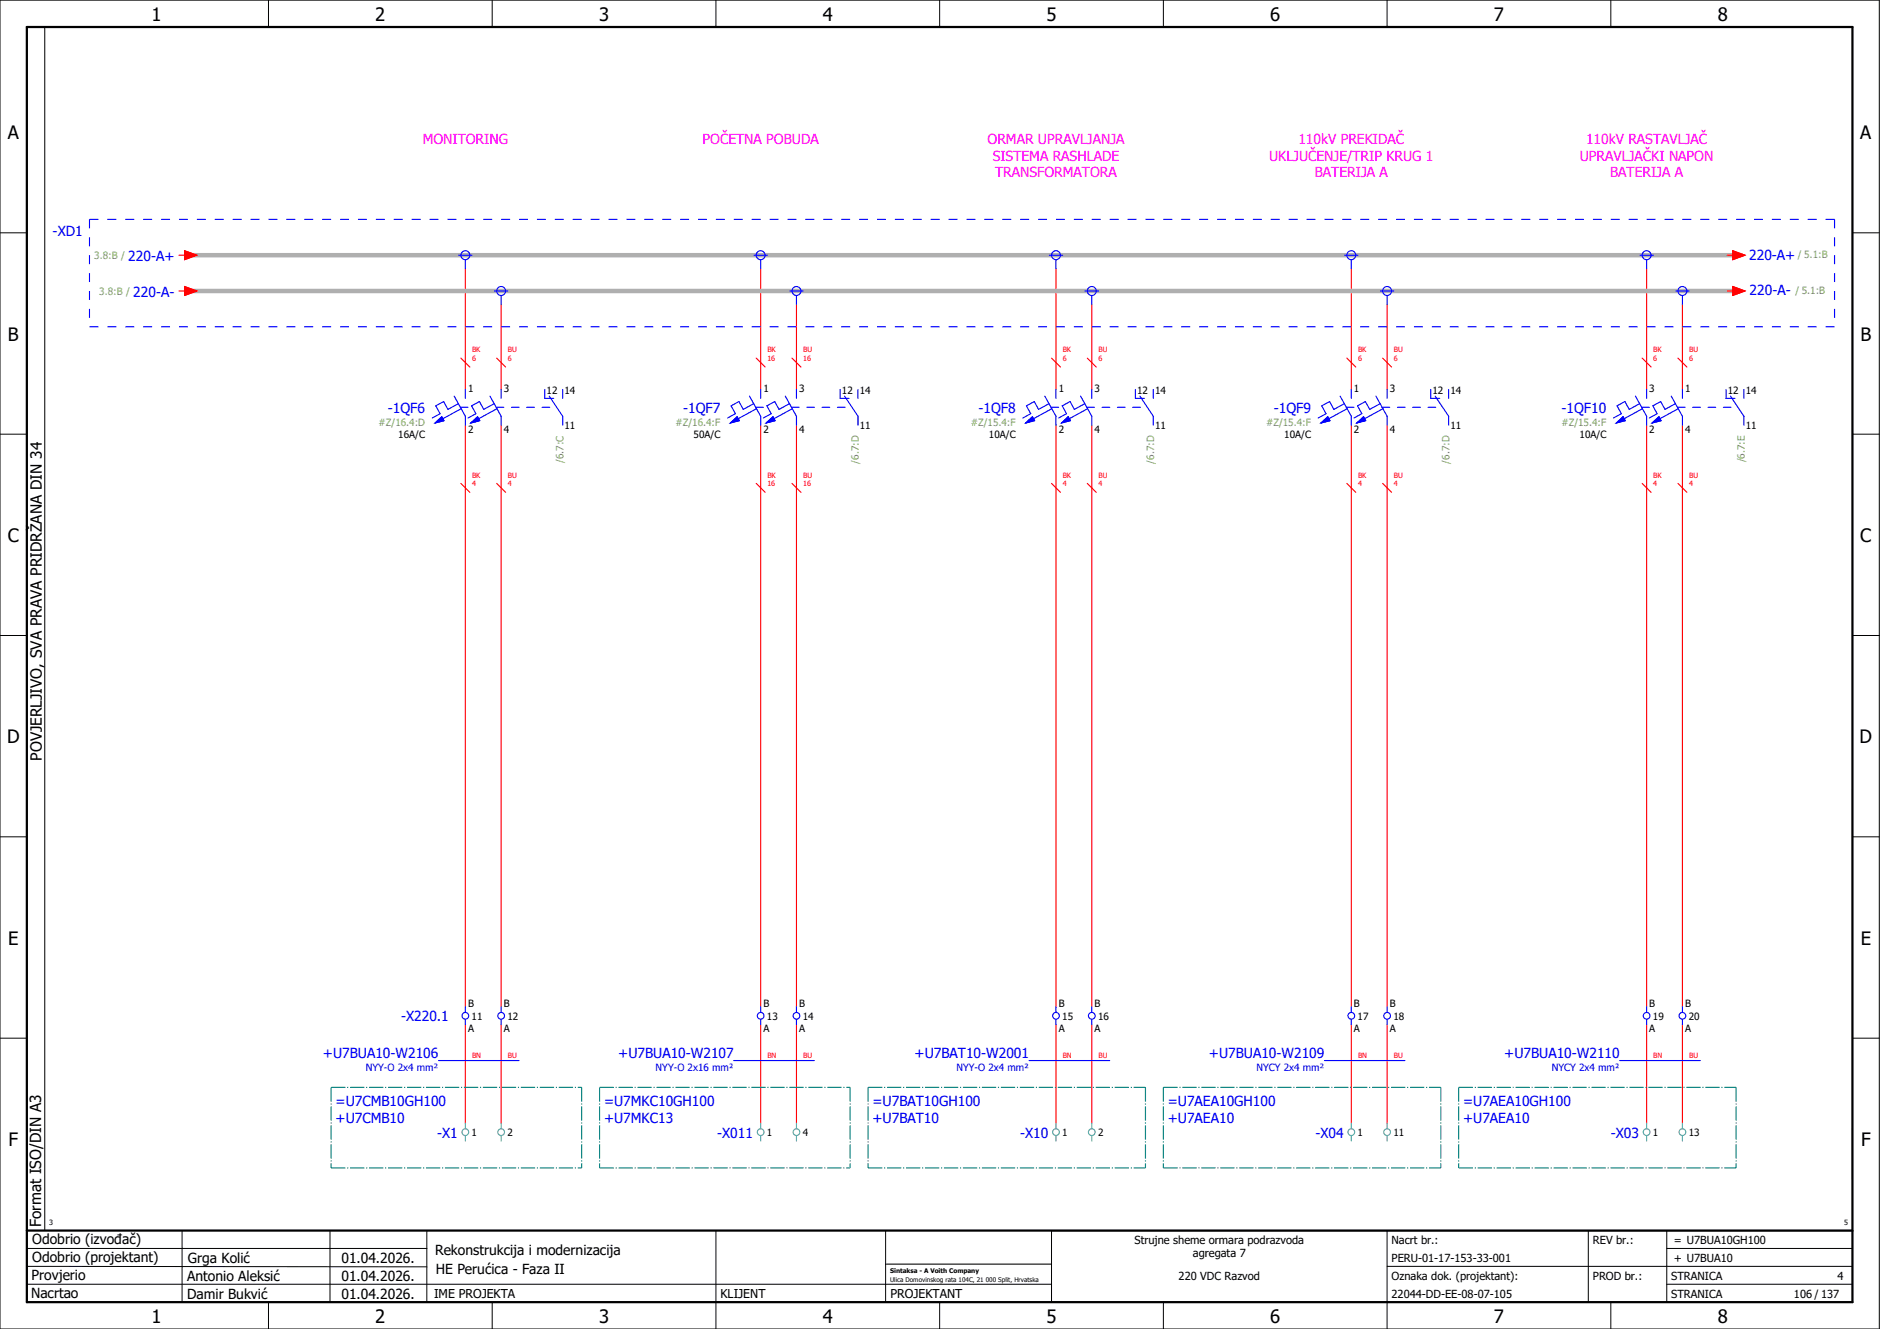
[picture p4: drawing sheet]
<svg xmlns="http://www.w3.org/2000/svg" width="420mm" height="297mm" viewBox="0 0 420 297" stroke-linecap="round" stroke-linejoin="round" font-family="sans-serif">
<g fill="none" stroke="#000" stroke-width=".22">
<path d="M0 0h420v297h-420zM10 6v269M60 0v6M110 0v6M160 0v6M210 0v6M260 0v6M310 0v6M360 0v6M0 52h6M414 52h6M0 97h6"/>
<path d="M414 97h6M0 142h6M414 142h6M414 176.3v87.4M0 187h6M414 187h6M0 232h6M414 232h6M6 279h89.4M40.7 275v16M73.7 274.9v16M95.4 275.1v16"/>
<path d="M160 275v22M197.9 275.1v16M310 275v22M355 275v16M372.5 279h41.5M372.5 275v16M414 275h-179v16M6 283l89.4 .1M6 287h229M60 291v6M110 291v6M197.9 282.5h37.1"/>
<path d="M210 291v6M260 291v6M310 283h104M360 291v6M372.5 287h41.5"/>
</g>
<path d="M6 6h408v285h-408zM6 275h408" fill="none" stroke="#000" stroke-width=".5"/>
<g fill="none" stroke="#f00" stroke-width=".25">
<path d="M40 57h1.2M41.2 56l2.8 1-2.8 1zM386 57h1.3M387.3 56l2.7 1-2.7 1zM40 65h1.2M41.2 64l2.8 1-2.8 1zM104 60v27M112 68v19M170 60v27M178 68v19M236 60v27M244 68v19"/>
<path d="M302 60v27M310 68v19M368 60v27M376 68v19M386 65h1.3M387.3 64l2.7 1-2.7 1zM103 80l2 2M104 95v130M111 80l2 2M112 95v130M169 80l2 2M170 95v130"/>
<path d="M177 80l2 2M178 95v130M235 80l2 2M236 95v130M243 80l2 2M244 95v130M301 80l2 2M302 95v130M309 80l2 2M310 95v130M367 80l2 2M368 95v130"/>
<path d="M375 80l2 2M376 95v130M103 108l2 2M111 108l2 2M169 108l2 2M177 108l2 2M235 108l2 2M243 108l2 2M301 108l2 2M309 108l2 2M367 108l2 2M375 108l2 2"/>
<path d="M104 229v22M112 229v22M170 229v22M178 229v22M236 229v22M244 229v22M302 229v22M310 229v22M368 229v22M376 229v22"/>
</g>
<path d="M42 57h346M42 65h346" fill="none" stroke="#afafaf" stroke-width="1"/>
<g fill="none" stroke="#00f" stroke-width=".25">
<path d="M102.5 57h3M104 58v2M168.5 57h3M170 58v2M234.5 57h3M236 58v2M300.5 57h3M302 58v2M366.5 57h3M368 58v2M110.5 65h3M112 66v2"/>
<path d="M176.5 65h3M178 66v2M242.5 65h3M244 66v2M308.5 65h3M310 66v2M374.5 65h3M376 66v2M97.2 94.5l1.5-1.4 .5 .9zM101.5 88.5l2.5 4.5v2M102.4 90.2l-2.3 1.3-1-1.8-1.7 1 1 1.8-1.8 .9M102.9 91h1.7"/>
<path d="M103.1 91.3l-4.1 2.3M104 87v2M105.2 94.5l1.5-1.4 .5 .9zM109.5 88.5l2.5 4.5v2M110.4 90.2l-2.3 1.3-1-1.8-1.7 1 1 1.8-1.8 .9M110.9 91h1.7M111.1 91.3l-4.1 2.3M112 87v2M114.3 91h1.7M117.7 91h1.7M121.2 91h1.7M121.7 87v2h2"/>
<path d="M122.8 88.5l3 4.5v2M125.8 87v2M163.2 94.5l1.5-1.4 .5 .9zM167.5 88.5l2.5 4.5v2M168.4 90.2l-2.3 1.3-1-1.8-1.7 1 1 1.8-1.8 .9M168.9 91h1.7M169.1 91.3l-4.1 2.3M170 87v2M171.2 94.5l1.5-1.4 .5 .9zM175.5 88.5l2.5 4.5v2M176.4 90.2l-2.3 1.3-1-1.8-1.7 1 1 1.8-1.8 .9M176.9 91h1.7"/>
<path d="M177.1 91.3l-4.1 2.3M178 87v2M180.3 91h1.7M183.7 91h1.7M187.2 91h1.7M187.8 87v2h2M188.7 88.5l3.1 4.5v2M191.7 87v2M229.2 94.5l1.5-1.4 .5 .9zM233.5 88.5l2.5 4.5v2M234.4 90.2l-2.3 1.3-1-1.8-1.7 1 1 1.8-1.8 .9M234.9 91h1.7"/>
<path d="M235.1 91.3l-4.1 2.3M236 87v2M237.2 94.5l1.5-1.4 .5 .9zM241.5 88.5l2.5 4.5v2M242.4 90.2l-2.3 1.3-1-1.8-1.7 1 1 1.8-1.8 .9M242.9 91h1.7M243.1 91.3l-4.1 2.3M244 87v2M246.3 91h1.7M249.7 91h1.7M253.2 91h1.7M253.7 87v2h2.1"/>
<path d="M254.7 88.5l3.1 4.5v2M257.8 87v2M295.2 94.5l1.5-1.4 .5 .9zM299.5 88.5l2.5 4.5v2M300.4 90.2l-2.3 1.3-1-1.8-1.7 1 1 1.8-1.8 .9M300.9 91h1.7M301.1 91.3l-4.1 2.3M302 87v2M303.2 94.5l1.5-1.4 .5 .9zM307.5 88.5l2.5 4.5v2M308.4 90.2l-2.3 1.3-1-1.8-1.7 1 1 1.8-1.8 .9M308.9 91h1.7"/>
<path d="M309.1 91.3l-4.1 2.3M310 87v2M312.3 91h1.7M315.7 91h1.7M319.2 91h1.7M319.8 87v2h1.9M320.8 88.5l3 4.5v2M323.8 87v2M361.2 94.5l1.5-1.4 .5 .9zM365.5 88.5l2.5 4.5v2M366.4 90.2l-2.3 1.3-1-1.8-1.7 1 1 1.8-1.8 .9M366.9 91h1.7"/>
<path d="M367.1 91.3l-4.1 2.3M368 87v2M369.2 94.5l1.5-1.4 .5 .9zM373.5 88.5l2.5 4.5v2M374.4 90.2l-2.3 1.3-1-1.8-1.7 1 1 1.8-1.8 .9M374.9 91h1.7M375.1 91.3l-4.1 2.3M376 87v2M378.3 91h1.7M381.7 91h1.7M385.2 91h1.7M385.7 87v2h2"/>
<path d="M386.8 88.5l3 4.5v2M389.7 87v2M98 237h18M104 225v1.3M104 227.8v1.2M112 225v1.3M112 227.8v1.2M164 237h18M170 225v1.3M170 227.8v1.2M178 225v1.3M178 227.8v1.2"/>
<path d="M230 237h18M236 225v1.3M236 227.8v1.2M244 225v1.3M244 227.8v1.2M296 237h18M302 225v1.3M302 227.8v1.2M310 225v1.3M310 227.8v1.2M362 237h18M368 225v1.3"/>
<path d="M368 227.8v1.2M376 225v1.3M376 227.8v1.2"/>
<circle cx="104" cy="57" r="1"/>
<circle cx="170" cy="57" r="1"/>
<circle cx="236" cy="57" r="1"/>
<circle cx="302" cy="57" r="1"/>
<circle cx="368" cy="57" r="1"/>
<circle cx="112" cy="65" r="1"/>
<circle cx="178" cy="65" r="1"/>
<circle cx="244" cy="65" r="1"/>
<circle cx="310" cy="65" r="1"/>
<circle cx="376" cy="65" r="1"/>
<circle cx="104" cy="227" r=".75"/>
<circle cx="112" cy="227" r=".75"/>
<circle cx="170" cy="227" r=".75"/>
<circle cx="178" cy="227" r=".75"/>
<circle cx="236" cy="227" r=".75"/>
<circle cx="244" cy="227" r=".75"/>
<circle cx="302" cy="227" r=".75"/>
<circle cx="310" cy="227" r=".75"/>
<circle cx="368" cy="227" r=".75"/>
<circle cx="376" cy="227" r=".75"/>
</g>
<path d="M20 49h390M20 49v24M410 49v24M20 73h390" fill="none" stroke="#00f" stroke-width=".25" stroke-dasharray="2 2" stroke-linecap="butt"/>
<g fill="#00f" stroke="#00f" stroke-width=".22">
<path d="M105.2 94.5l1.5-1.4 .5 .9z"/>
<path d="M97.2 94.5l1.5-1.4 .5 .9z"/>
<path d="M303.2 94.5l1.5-1.4 .5 .9z"/>
<path d="M295.2 94.5l1.5-1.4 .5 .9z"/>
<path d="M369.2 94.5l1.5-1.4 .5 .9z"/>
<path d="M361.2 94.5l1.5-1.4 .5 .9z"/>
<path d="M171.2 94.5l1.5-1.4 .5 .9z"/>
<path d="M163.2 94.5l1.5-1.4 .5 .9z"/>
<path d="M237.2 94.5l1.5-1.4 .5 .9z"/>
<path d="M229.2 94.5l1.5-1.4 .5 .9z"/>
</g>
<g fill="none" stroke="#007f7f" stroke-width=".25" stroke-dasharray="3.2 .4 .3 .4" stroke-linecap="butt">
<path d="M74 243h56M74 243v18M130 243v18M134 243h56M134 243v18M190 243v18M194 243h62M194 243v18M256 243v18M260 243h62M260 243v18M322 243v18"/>
<path d="M326 243h62M326 243v18M388 243v18M74 261h56M134 261h56M194 261h62M260 261h62M326 261h62"/>
</g>
<g fill="none" stroke="#52a5a5" stroke-width=".25">
<path d="M104 251v1.3M104 253.8v1.2M112 251v1.3M112 253.8v1.2M170 251v1.3M170 253.8v1.2M178 251v1.3M178 253.8v1.2M236 251v1.3M236 253.8v1.2M244 251v1.3M244 253.8v1.2"/>
<path d="M302 251v1.3M302 253.8v1.2M310 251v1.3M310 253.8v1.2M368 251v1.3M368 253.8v1.2M376 251v1.3M376 253.8v1.2"/>
<circle cx="104" cy="253" r=".75"/>
<circle cx="112" cy="253" r=".75"/>
<circle cx="170" cy="253" r=".75"/>
<circle cx="178" cy="253" r=".75"/>
<circle cx="236" cy="253" r=".75"/>
<circle cx="244" cy="253" r=".75"/>
<circle cx="302" cy="253" r=".75"/>
<circle cx="310" cy="253" r=".75"/>
<circle cx="368" cy="253" r=".75"/>
<circle cx="376" cy="253" r=".75"/>
</g>
<g fill="#f00" stroke="#f00" stroke-width=".22">
<path d="M41.2 56l2.8 1-2.8 1z"/>
<path d="M41.2 64l2.8 1-2.8 1z"/>
<path d="M387.3 56l2.7 1-2.7 1z"/>
<path d="M387.3 64l2.7 1-2.7 1z"/>
</g>
<g font-size="4.1">
<text x="33.9" y="4.7">1</text>
<text x="83.9" y="4.7">2</text>
<text x="133.9" y="4.7">3</text>
<text x="183.9" y="4.7">4</text>
<text x="233.9" y="4.7">5</text>
<text x="283.9" y="4.7">6</text>
<text x="333.9" y="4.7">7</text>
<text x="383.9" y="4.7">8</text>
<text x="1.8" y="31.2">A</text>
<text x="415.8" y="31.2">A</text>
<text x="1.8" y="76.2">B</text>
<text x="415.8" y="76.2">B</text>
<text x="1.8" y="121.2">C</text>
<text x="415.8" y="121.2">C</text>
<text x="1.6" y="166.2">D</text>
<text x="415.6" y="166.2">D</text>
<text x="1.8" y="211.2">E</text>
<text x="415.8" y="211.2">E</text>
<text x="1.9" y="256.2">F</text>
<text x="415.9" y="256.2">F</text>
<text x="33.9" y="295.7">1</text>
<text x="83.9" y="295.7">2</text>
<text x="133.9" y="295.7">3</text>
<text x="183.9" y="295.7">4</text>
<text x="233.9" y="295.7">5</text>
<text x="283.9" y="295.7">6</text>
<text x="333.9" y="295.7">7</text>
<text x="383.9" y="295.7">8</text>
</g>
<g font-size="3.4">
<text x="9.4" y="170" transform="rotate(-90 9.4 170)">POVJERLJIVO, SVA PRAVA PRIDRŽANA DIN 34</text>
<text x="9.2" y="274.3" transform="rotate(-90 9.2 274.3)">Format ISO/DIN A3</text>
</g>
<g font-size="3.1" fill="#f0f">
<text x="94.5" y="32.1">MONITORING</text>
<text x="157" y="32.1">POČETNA POBUDA</text>
<text x="220.7" y="32.1">ORMAR UPRAVLJANJA</text>
<text x="221.9" y="35.9">SISTEMA RASHLADE</text>
<text x="283.6" y="35.9">UKLJUČENJE/TRIP KRUG 1</text>
<text x="290.2" y="32.1">110kV PREKIDAČ</text>
<text x="353.1" y="35.9">UPRAVLJAČKI NAPON</text>
<text x="354.5" y="32.1">110kV RASTAVLJAČ</text>
<text x="222.4" y="39.6">TRANSFORMATORA</text>
<text x="293.8" y="39.6">BATERIJA A</text>
<text x="359.8" y="39.6">BATERIJA A</text>
</g>
<g font-size="3.1" fill="#00f">
<text x="11.8" y="52.6">-XD1</text>
<text x="28.7" y="58.3">220-A+</text>
<text x="390.9" y="58.1">220-A+</text>
<text x="29.8" y="66.3">220-A-</text>
<text x="391" y="66">220-A-</text>
<text x="86.7" y="92.3">-1QF6</text>
<text x="152.7" y="92.3">-1QF7</text>
<text x="218.7" y="92.3">-1QF8</text>
<text x="284.7" y="92.3">-1QF9</text>
<text x="349" y="92.3">-1QF10</text>
<text x="89.6" y="228.3">-X220.1</text>
<text x="72.2" y="236.4">+U7BUA10-W2106</text>
<text x="138.2" y="236.4">+U7BUA10-W2107</text>
<text x="204.4" y="236.4">+U7BAT10-W2001</text>
<text x="270.2" y="236.4">+U7BUA10-W2109</text>
<text x="336.2" y="236.4">+U7BUA10-W2110</text>
<text x="75" y="247.1">=U7CMB10GH100</text>
<text x="75" y="250.9">+U7CMB10</text>
<text x="135" y="247.1">=U7MKC10GH100</text>
<text x="135" y="250.9">+U7MKC13</text>
<text x="195" y="247.1">=U7BAT10GH100</text>
<text x="195" y="250.9">+U7BAT10</text>
<text x="261" y="247.1">=U7AEA10GH100</text>
<text x="261" y="250.9">+U7AEA10</text>
<text x="327" y="247.1">=U7AEA10GH100</text>
<text x="327" y="250.9">+U7AEA10</text>
<text x="97.7" y="254.3">-X1</text>
<text x="160.3" y="254.3">-X011</text>
<text x="228" y="254.3">-X10</text>
<text x="294" y="254.3">-X04</text>
<text x="360" y="254.3">-X03</text>
</g>
<g font-size="3.1">
<text x="7.2" y="278.1">Odobrio (izvođač)</text>
<text x="97.2" y="280.5">Rekonstrukcija i modernizacija</text>
<text x="7.1" y="286.1">Provjerio</text>
<text x="7.2" y="282.1">Odobrio (projektant)</text>
<text x="41.8" y="286.2">Antonio Aleksić</text>
<text x="42" y="282.3">Grga Kolić</text>
<text x="76.3" y="282.3">01.04.2026.</text>
<text x="76.3" y="286.3">01.04.2026.</text>
<text x="97.4" y="284.8">HE Perućica - Faza II</text>
<text x="6.9" y="290">Nacrtao</text>
<text x="41.8" y="290.3">Damir Bukvić</text>
<text x="76.3" y="290.3">01.04.2026.</text>
</g>
<g font-size="2.7">
<text x="97" y="290.1">IME PROJEKTA</text>
<text x="161" y="290.1">KLIJENT</text>
<text x="199" y="290.1">PROJEKTANT</text>
</g>
<g font-size="2.5">
<text x="253.5" y="278">Strujne sheme ormara podrazvoda</text>
<text x="266.6" y="281">agregata 7</text>
<text x="311" y="278">Nacrt br.:</text>
<text x="356" y="278">REV br.:</text>
<text x="374.1" y="278">= U7BUA10GH100</text>
<text x="263.4" y="286">220 VDC Razvod</text>
<text x="311" y="286">Oznaka dok. (projektant):</text>
<text x="311" y="282">PERU-01-17-153-33-001</text>
<text x="356" y="286">PROD br.:</text>
<text x="373.5" y="286">STRANICA</text>
<text x="374.1" y="282.1">+ U7BUA10</text>
<text x="410.6" y="286">4</text>
<text x="311" y="290">22044-DD-EE-08-07-105</text>
<text x="373.5" y="290">STRANICA</text>
<text x="400.9" y="290">106 / 137</text>
</g>
<g font-size="2.2" fill="#7ca552">
<text x="21.1" y="57.9">3.8:B /</text>
<text x="401.8" y="57.7">/ 5.1:B</text>
<text x="22.2" y="65.9">3.8:B /</text>
<text x="401.3" y="65.7">/ 5.1:B</text>
<text x="84.6" y="95.2">#Z/16.4:D</text>
<text x="151" y="95.2">#Z/16.4:F</text>
<text x="217" y="95.2">#Z/15.4:F</text>
<text x="283" y="95.2">#Z/15.4:F</text>
<text x="349" y="95.2">#Z/15.4:F</text>
<text x="125.9" y="103.4" transform="rotate(-90 125.9 103.4)">/6.7:C</text>
<text x="191.9" y="103.6" transform="rotate(-90 191.9 103.6)">/6.7:D</text>
<text x="257.9" y="103.6" transform="rotate(-90 257.9 103.6)">/6.7:D</text>
<text x="323.9" y="103.6" transform="rotate(-90 323.9 103.6)">/6.7:D</text>
<text x="389.9" y="103.4" transform="rotate(-90 389.9 103.4)">/6.7:E</text>
</g>
<g font-size="2.2">
<text x="104.6" y="87.6">1</text>
<text x="112.6" y="87.6">3</text>
<text x="122.2" y="88">12</text>
<text x="126.2" y="88">14</text>
<text x="170.6" y="87.6">1</text>
<text x="178.6" y="87.6">3</text>
<text x="188.2" y="88">12</text>
<text x="192.1" y="88">14</text>
<text x="236.6" y="87.6">1</text>
<text x="244.6" y="87.6">3</text>
<text x="254.1" y="88">12</text>
<text x="258.2" y="88">14</text>
<text x="302.6" y="87.6">1</text>
<text x="310.6" y="87.6">3</text>
<text x="320.2" y="88">12</text>
<text x="324.1" y="88">14</text>
<text x="368.6" y="87.6">3</text>
<text x="376.6" y="87.6">1</text>
<text x="386.2" y="88">12</text>
<text x="390.2" y="88">14</text>
<text x="126.2" y="95.9">11</text>
<text x="192.1" y="95.9">11</text>
<text x="258.2" y="95.9">11</text>
<text x="324.1" y="95.9">11</text>
<text x="390.2" y="95.9">11</text>
<text x="89" y="97.9">16A/C</text>
<text x="104.6" y="96.8">2</text>
<text x="112.6" y="96.8">4</text>
<text x="155" y="97.9">50A/C</text>
<text x="170.6" y="96.8">2</text>
<text x="178.6" y="96.8">4</text>
<text x="221" y="97.9">10A/C</text>
<text x="236.6" y="96.8">2</text>
<text x="244.6" y="96.8">4</text>
<text x="287" y="97.9">10A/C</text>
<text x="302.6" y="96.8">2</text>
<text x="310.6" y="96.8">4</text>
<text x="353" y="97.9">10A/C</text>
<text x="368.6" y="96.8">2</text>
<text x="376.6" y="96.8">4</text>
<text x="104.6" y="225.2">B</text>
<text x="105.4" y="227.9">11</text>
<text x="112.6" y="225.2">B</text>
<text x="113.4" y="227.9">12</text>
<text x="170.6" y="225.2">B</text>
<text x="171.4" y="227.9">13</text>
<text x="178.6" y="225.2">B</text>
<text x="179.4" y="227.9">14</text>
<text x="236.6" y="225.2">B</text>
<text x="237.4" y="227.9">15</text>
<text x="244.6" y="225.2">B</text>
<text x="245.4" y="227.9">16</text>
<text x="302.6" y="225.2">B</text>
<text x="303.4" y="227.9">17</text>
<text x="310.6" y="225.2">B</text>
<text x="311.4" y="227.9">18</text>
<text x="368.6" y="225.2">B</text>
<text x="369.4" y="227.9">19</text>
<text x="376.6" y="225.2">B</text>
<text x="377.4" y="227.9">20</text>
<text x="104.6" y="230.7">A</text>
<text x="112.6" y="230.7">A</text>
<text x="170.6" y="230.7">A</text>
<text x="178.6" y="230.7">A</text>
<text x="236.6" y="230.7">A</text>
<text x="244.6" y="230.7">A</text>
<text x="302.6" y="230.7">A</text>
<text x="310.6" y="230.7">A</text>
<text x="368.6" y="230.7">A</text>
<text x="376.6" y="230.7">A</text>
<text x="105.4" y="253.9">1</text>
<text x="113.4" y="253.9">2</text>
<text x="171.4" y="253.9">1</text>
<text x="179.4" y="253.9">4</text>
<text x="237.4" y="253.9">1</text>
<text x="245.4" y="253.9">2</text>
<text x="303.4" y="253.9">1</text>
<text x="311.4" y="253.9">11</text>
<text x="369.4" y="253.9">1</text>
<text x="377.4" y="253.9">13</text>
</g>
<g font-size="2.2" fill="#00f">
<text x="81.7" y="239.3">NYY-O 2x4 mm²</text>
<text x="146.5" y="239.3">NYY-O 2x16 mm²</text>
<text x="213.7" y="239.3">NYY-O 2x4 mm²</text>
<text x="280.8" y="239.3">NYCY 2x4 mm²</text>
<text x="346.8" y="239.3">NYCY 2x4 mm²</text>
</g>
<g font-size="1.6" fill="#f00">
<text x="105.5" y="80.7">6</text>
<text x="105.5" y="78.8">BK</text>
<text x="113.5" y="80.7">6</text>
<text x="113.5" y="78.8">BU</text>
<text x="171.5" y="80.7">16</text>
<text x="171.5" y="78.8">BK</text>
<text x="179.5" y="80.7">16</text>
<text x="179.5" y="78.8">BU</text>
<text x="237.5" y="80.7">6</text>
<text x="237.5" y="78.8">BK</text>
<text x="245.5" y="80.7">6</text>
<text x="245.5" y="78.8">BU</text>
<text x="303.5" y="80.7">6</text>
<text x="303.5" y="78.8">BK</text>
<text x="311.5" y="80.7">6</text>
<text x="311.5" y="78.8">BU</text>
<text x="369.5" y="80.7">6</text>
<text x="369.5" y="78.8">BK</text>
<text x="377.5" y="80.7">6</text>
<text x="377.5" y="78.8">BU</text>
<text x="105.5" y="106.8">BK</text>
<text x="113.5" y="106.8">BU</text>
<text x="171.5" y="106.8">BK</text>
<text x="179.5" y="106.8">BU</text>
<text x="237.5" y="106.8">BK</text>
<text x="245.5" y="106.8">BU</text>
<text x="303.5" y="106.8">BK</text>
<text x="311.5" y="106.8">BU</text>
<text x="369.5" y="106.8">BK</text>
<text x="377.5" y="106.8">BU</text>
<text x="105.5" y="108.7">4</text>
<text x="113.5" y="108.7">4</text>
<text x="171.5" y="108.7">16</text>
<text x="179.5" y="108.7">16</text>
<text x="237.5" y="108.7">4</text>
<text x="245.5" y="108.7">4</text>
<text x="303.5" y="108.7">4</text>
<text x="311.5" y="108.7">4</text>
<text x="369.5" y="108.7">4</text>
<text x="377.5" y="108.7">4</text>
<text x="105.5" y="236.5">BN</text>
<text x="113.5" y="236.5">BU</text>
<text x="171.5" y="236.5">BN</text>
<text x="179.5" y="236.5">BU</text>
<text x="237.5" y="236.5">BN</text>
<text x="245.5" y="236.5">BU</text>
<text x="303.5" y="236.5">BN</text>
<text x="311.5" y="236.5">BU</text>
<text x="369.5" y="236.5">BN</text>
<text x="377.5" y="236.5">BU</text>
</g>
<g font-size="1.6">
<text x="11" y="273.7">3</text>
<text x="412.1" y="273.7">5</text>
</g>
<g font-size="1.4">
<text x="198.9" y="284.4">Sintaksa - A Voith Company</text>
<text x="198.9" y="286.4">Ulica Domovinskog rata 104C, 21 000 Split, Hrvatska</text>
</g>
</svg>
